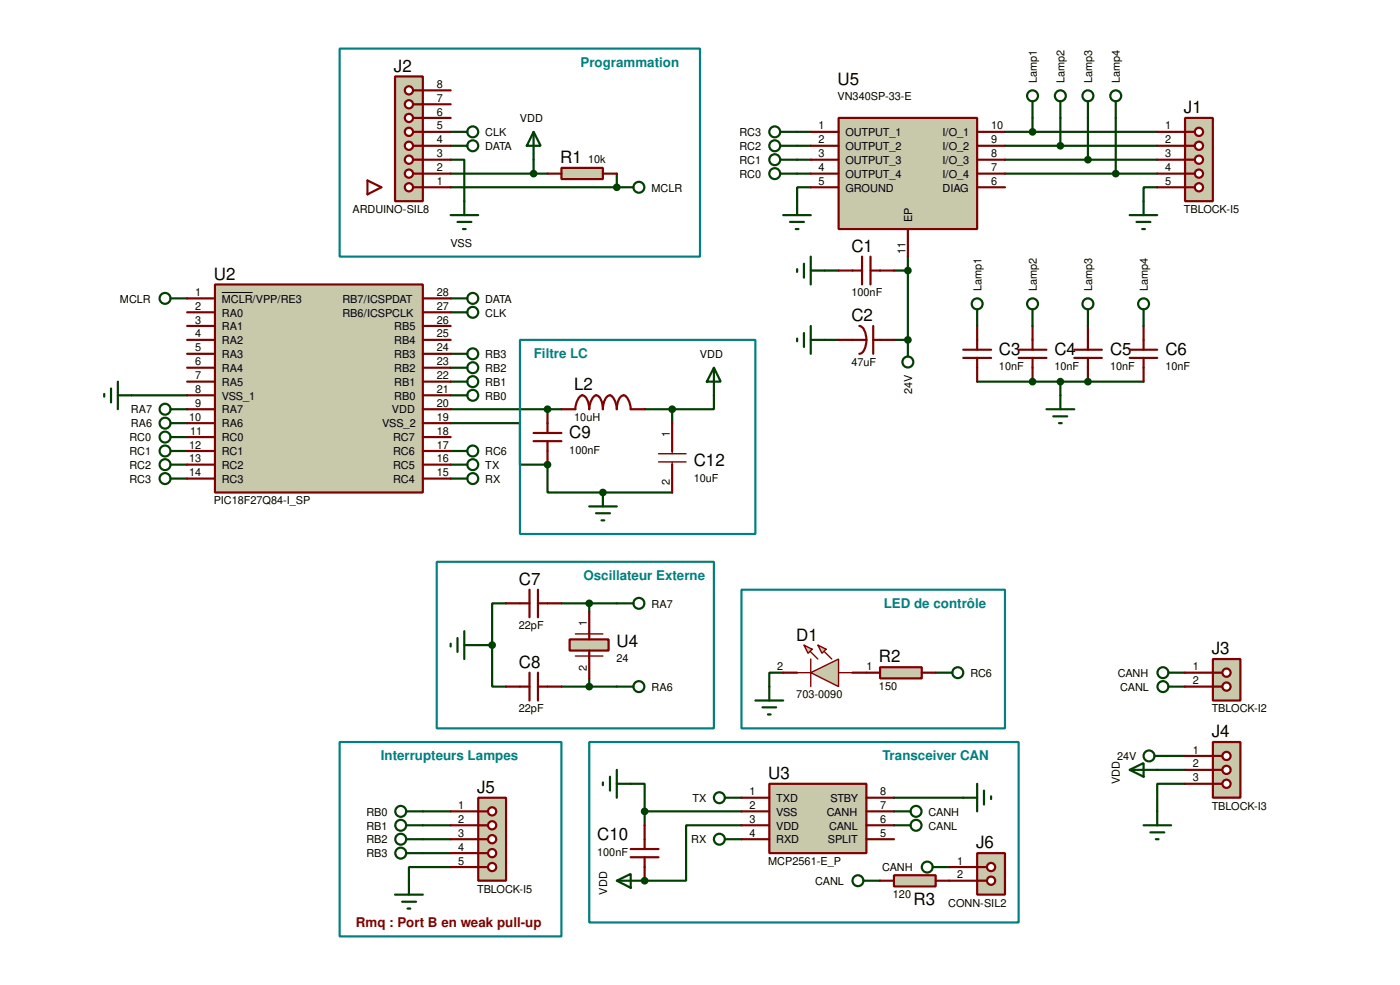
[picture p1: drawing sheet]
<svg xmlns="http://www.w3.org/2000/svg" width="257mm" height="180mm" viewBox="0 0 257 180" stroke-linecap="round" stroke-linejoin="round" font-family="sans-serif">
<g fill="none" stroke="#004000" stroke-width=".4">
<path d="M82.6 29.3h2.5v7.6M82.6 31.8h17.8M97.8 24.2l1.3 2.5h-2.6zM97.8 24.2v7.6M113.1 31.8v2.5h-30.5M146.1 31.8h2.5M146.1 24.2h2.5M146.1 26.7h2.5M146.1 29.3h2.5M148.6 34.3h-2.5v2.6M184.2 31.8h27.9M184.2 24.2h27.9"/>
<path d="M184.2 26.7h27.9M184.2 29.3h27.9M189.3 21.6v2.6M194.4 21.6v5.1M199.4 21.6v7.7M204.5 21.6v10.2M212.1 34.3h-2.5v2.6M151.2 49.6h2.5M163.9 49.6h2.5M166.4 47v15.3h-2.5M24.2 72.4h10.1M82.6 77.5h12.7v7.6h5.1v5.1h22.8"/>
<path d="M82.6 75h20.3M118.2 75h5M123.2 75v2.5M130.9 72.4v2.6h-7.7M151.2 62.3h2.5M179.1 69.9h30.5M194.4 69.9v2.5M87.7 118.2h2.5M90.2 118.2v7.6h2.6M92.8 110.5h-2.6v7.7M102.9 110.5h10.2M108 110.5v1.5"/>
<path d="M102.9 125.8h10.2M108 124.2v1.6M143.6 123.2h-2.6v2.6M214.7 138.5h2.5M77.5 148.6h5.1M77.5 151.2h5.1M77.5 153.7h5.1M77.5 156.3h5.1M82.6 158.8h-7.6v2.5M115.6 143.6h2.6v5M118.2 148.6h17.7M118.2 148.6v2.6"/>
<path d="M135.9 151.2h-10.1v10.1h-7.6M163.9 146.1h12.7M212.1 141h5.1M217.2 143.6h-5.1v5"/>
</g>
<path d="M102.9 30.7h7.6v2.1h-7.6z" fill-rule="evenodd" fill="#c8c8aa" stroke="#800000" stroke-width=".4"/>
<g fill="none" stroke="#800000" stroke-width=".4">
<path d="M67.4 33l2.5 1.3-2.5 1.3zM100.4 31.8h2.5M110.5 31.8h2.6M153.7 49.6h4.3M157.5 59.7a2.37 2.37 0 0 1 1.3 2.6M158 47v5.1M159.6 47v5.1M159.6 49.6h4.3M160 59.7v5.1M179.1 59.7v4.3M189.3 59.7v4.3M199.4 59.7v4.3"/>
<path d="M209.6 59.7v4.3M153.7 62.3h5.1M158.8 62.3a2.33 2.33 0 0 1-1.3 2.5M160 62.3h3.9M176.6 65.6h5.1M176.6 64h5.1M179.1 65.6v4.3M186.7 65.6h5.1M186.7 64h5.1M189.3 65.6v4.3M196.9 65.6h5.1M196.9 64h5.1"/>
<path d="M199.4 65.6v4.3M207.1 65.6h5M207.1 64h5M209.6 65.6v4.3"/>
</g>
<g fill="none" stroke="#004000" stroke-width=".4">
<path d="M82.6 39.4h5.1M85.1 36.9v2.5M83.8 40.6h2.6M84.9 42h.5M146.1 49.3v.5M147.3 48.3v2.5M148.6 49.6h2.6M148.6 47v5.1M148.6 59.7v5.1M19.1 72.2v.5M20.3 71.1v2.6M21.6 72.4h2.6"/>
<path d="M21.6 69.9v5.1M82.6 72.4h3.1M82.6 69.9h3.1M82.6 67.4h3.1M82.6 64.8h3.1M130.9 67.4l1.2 2.5h-2.6zM130.9 67.4v5M146.1 62v.5M147.3 61v2.5M148.6 62.3h2.6M191.8 75h5.1M193 76.2h2.6"/>
<path d="M194.1 77.5h.5M194.4 72.4v2.6M31.2 80.1h3.1M31.2 82.6h3.1M31.2 85.1h3.1M31.2 87.7h3.1M74.4 148.6h3.1M74.4 151.2h3.1M74.4 153.7h3.1M74.4 156.3h3.1M110.5 143.3v.5M111.8 142.2v2.6"/>
<path d="M113.1 143.6h2.5M113.1 141v5.1M176.6 146.1h2.5M179.1 143.6v5M180.3 144.8v2.5M181.7 145.9v.5M113.1 161.3l2.5-1.3v2.6zM113.1 161.3h5.1"/>
<circle cx="86.7" cy="64.8" r="1"/>
<circle cx="86.7" cy="69.9" r="1"/>
<circle cx="86.7" cy="67.3" r="1"/>
<circle cx="86.7" cy="72.4" r="1"/>
<circle cx="30.2" cy="87.7" r="1"/>
<circle cx="30.2" cy="82.6" r="1"/>
<circle cx="30.2" cy="80" r="1"/>
<circle cx="30.2" cy="85.1" r="1"/>
<circle cx="73.4" cy="151.2" r="1"/>
<circle cx="73.5" cy="153.7" r="1"/>
<circle cx="73.5" cy="156.2" r="1"/>
<circle cx="73.5" cy="148.6" r="1"/>
</g>
<g fill="#004000" stroke="#004000" stroke-width=".4">
<circle cx="189.3" cy="69.9" r=".5"/>
<circle cx="199.4" cy="69.9" r=".5"/>
<circle cx="194.4" cy="69.9" r=".5"/>
</g>
<path d="M217.2 21.6h5.1v15.3h-5.1z" fill-rule="evenodd" fill="#c8c8aa" stroke="#800000" stroke-width=".4"/>
<path d="M217.2 24.2h1.8" fill="none" stroke="#800000" stroke-width=".4"/>
<circle cx="219.7" cy="24.2" r=".75" fill="#feffff" stroke="#800000" stroke-width=".4"/>
<path d="M217.2 26.7h1.8" fill="none" stroke="#800000" stroke-width=".4"/>
<circle cx="219.7" cy="26.7" r=".75" fill="#feffff" stroke="#800000" stroke-width=".4"/>
<path d="M217.2 29.3h1.8" fill="none" stroke="#800000" stroke-width=".4"/>
<circle cx="219.7" cy="29.3" r=".75" fill="#feffff" stroke="#800000" stroke-width=".4"/>
<path d="M217.2 31.8h1.8" fill="none" stroke="#800000" stroke-width=".4"/>
<circle cx="219.7" cy="31.8" r=".75" fill="#feffff" stroke="#800000" stroke-width=".4"/>
<path d="M217.2 34.3h1.8" fill="none" stroke="#800000" stroke-width=".4"/>
<circle cx="219.7" cy="34.3" r=".75" fill="#feffff" stroke="#800000" stroke-width=".4"/>
<path d="M212.1 24.2h5.1M212.1 26.7h5.1M212.1 29.3h5.1M212.1 31.8h5.1M212.1 34.3h5.1" fill="none" stroke="#800000" stroke-width=".4"/>
<path d="M207.1 39.4h5M209.6 36.9v2.5M208.3 40.6h2.5M209.4 42h.5M207.1 141l2.5-1.3v2.5zM207.1 141h5M209.6 151.2h5.1M210.8 152.4h2.6M211.9 153.7h.5M212.1 148.6v2.6" fill="none" stroke="#004000" stroke-width=".4"/>
<path d="M222.3 135.9h5.1v10.2h-5.1z" fill-rule="evenodd" fill="#c8c8aa" stroke="#800000" stroke-width=".4"/>
<path d="M222.3 138.5h1.7" fill="none" stroke="#800000" stroke-width=".4"/>
<circle cx="224.8" cy="138.4" r=".75" fill="#feffff" stroke="#800000" stroke-width=".4"/>
<path d="M222.3 141h1.7" fill="none" stroke="#800000" stroke-width=".4"/>
<circle cx="224.8" cy="141" r=".75" fill="#feffff" stroke="#800000" stroke-width=".4"/>
<path d="M222.3 143.6h1.7" fill="none" stroke="#800000" stroke-width=".4"/>
<circle cx="224.8" cy="143.6" r=".75" fill="#feffff" stroke="#800000" stroke-width=".4"/>
<path d="M92.8 110.5h4.2M97 108v5.1M98.6 108v5.1M98.6 110.5h4.3M92.8 125.8h4.2M97 123.2v5.1M98.6 123.2v5.1M98.6 125.8h4.3M217.2 138.5h5.1M217.2 141h5.1M217.2 143.6h5.1" fill="none" stroke="#800000" stroke-width=".4"/>
<g fill="none" stroke="#004000" stroke-width=".4">
<path d="M31.2 75h3.1M31.2 77.5h3.1M82.6 85.1h3.1M82.6 87.7h3.1M82.6 117.9v.5M83.8 116.8v2.6M85.1 118.2h2.6M85.1 115.6v5.1M113.1 110.5h3M113.1 125.8h3M214.1 125.8h3.1M214.1 123.2h3.1"/>
<path d="M132.8 153.7h3.1M132.8 146.1h3.1"/>
<circle cx="30.2" cy="75" r="1"/>
<circle cx="30.2" cy="77.5" r="1"/>
<circle cx="86.6" cy="87.7" r="1"/>
<circle cx="86.7" cy="85.1" r="1"/>
<circle cx="117.1" cy="110.5" r="1"/>
<circle cx="117.1" cy="125.8" r="1"/>
<circle cx="213.1" cy="125.8" r="1"/>
<circle cx="213.2" cy="123.2" r="1"/>
<circle cx="131.8" cy="153.7" r="1"/>
<circle cx="131.8" cy="146.1" r="1"/>
</g>
<circle cx="90.2" cy="118.2" r=".5" fill="#004000" stroke="#004000" stroke-width=".4"/>
<path d="M222.3 120.7h5.1v7.6h-5.1z" fill-rule="evenodd" fill="#c8c8aa" stroke="#800000" stroke-width=".4"/>
<path d="M222.3 123.2h1.7" fill="none" stroke="#800000" stroke-width=".4"/>
<circle cx="224.8" cy="123.2" r=".75" fill="#feffff" stroke="#800000" stroke-width=".4"/>
<path d="M222.3 125.8h1.7" fill="none" stroke="#800000" stroke-width=".4"/>
<circle cx="224.8" cy="125.7" r=".75" fill="#feffff" stroke="#800000" stroke-width=".4"/>
<path d="M217.2 123.2h5.1M217.2 125.8h5.1" fill="none" stroke="#800000" stroke-width=".4"/>
<g fill="none" stroke="#004000" stroke-width=".4">
<path d="M163.9 151.2h3M163.9 148.6h3"/>
<circle cx="167.9" cy="151.2" r="1"/>
<circle cx="167.9" cy="148.6" r="1"/>
</g>
<path d="M141 143.6h17.8v12.7h-17.8z" fill-rule="evenodd" fill="#c8c8aa" stroke="#800000" stroke-width=".4"/>
<g fill="none" stroke="#800000" stroke-width=".4">
<path d="M97.8 79.3h5.1M100.4 75v4.3M97.8 80.8h5.1M100.4 80.8v4.3M115.6 157h5.1M115.6 155.5h5.1M118.2 151.2v4.3M118.2 157v4.3M135.9 146.1h5.1M135.9 148.6h5.1M135.9 151.2h5.1M135.9 153.7h5.1"/>
<path d="M158.8 146.1h5.1M158.8 148.6h5.1M158.8 151.2h5.1M158.8 153.7h5.1"/>
</g>
<g fill="#004000" stroke="#004000" stroke-width=".4">
<circle cx="118.2" cy="161.3" r=".5"/>
<circle cx="118.2" cy="148.6" r=".5"/>
</g>
<path d="M87.7 146.1h5.1v15.2h-5.1z" fill-rule="evenodd" fill="#c8c8aa" stroke="#800000" stroke-width=".4"/>
<path d="M87.7 148.6h1.7" fill="none" stroke="#800000" stroke-width=".4"/>
<circle cx="90.2" cy="148.6" r=".75" fill="#feffff" stroke="#800000" stroke-width=".4"/>
<path d="M87.7 151.2h1.7" fill="none" stroke="#800000" stroke-width=".4"/>
<circle cx="90.2" cy="151.1" r=".75" fill="#feffff" stroke="#800000" stroke-width=".4"/>
<path d="M87.7 153.7h1.7" fill="none" stroke="#800000" stroke-width=".4"/>
<circle cx="90.2" cy="153.7" r=".75" fill="#feffff" stroke="#800000" stroke-width=".4"/>
<path d="M87.7 156.3h1.7" fill="none" stroke="#800000" stroke-width=".4"/>
<circle cx="90.2" cy="156.3" r=".75" fill="#feffff" stroke="#800000" stroke-width=".4"/>
<path d="M87.7 158.8h1.7" fill="none" stroke="#800000" stroke-width=".4"/>
<circle cx="90.2" cy="158.8" r=".75" fill="#feffff" stroke="#800000" stroke-width=".4"/>
<path d="M82.6 148.6h5.1M82.6 151.2h5.1M82.6 153.7h5.1M82.6 156.3h5.1M82.6 158.8h5.1" fill="none" stroke="#800000" stroke-width=".4"/>
<g fill="none" stroke="#004000" stroke-width=".4">
<path d="M189.3 18.5v3.1M194.4 18.5v3.1M199.4 18.5v3.1M204.5 18.5v3.1M166.4 62.3v3M211.6 138.5h3.1M72.4 163.9h5.1M73.7 165.1h2.5M74.7 166.4h.5M75 161.3v2.6"/>
<circle cx="189.3" cy="17.5" r="1"/>
<circle cx="194.3" cy="17.6" r="1"/>
<circle cx="199.4" cy="17.6" r="1"/>
<circle cx="204.5" cy="17.6" r="1"/>
<circle cx="166.4" cy="66.3" r="1"/>
<circle cx="210.6" cy="138.5" r="1"/>
</g>
<path d="M104.4 117.1h7.1v2h-7.1z" fill-rule="evenodd" fill="#c8c8aa" stroke="#800000" stroke-width=".4"/>
<path d="M105.5 116.1h5M108 115.6v.5M147.3 118.2l2.6 2.5M149.9 118.2l2.5 2.5M105.5 120.1h5M108 120.1v.6M146.1 123.2h2.5M148.6 120.7v5.1M153.7 123.2h2.6" fill="none" stroke="#800000" stroke-width=".25"/>
<path d="M108 112v5.1M108 119.1v5.1" fill="none" stroke="#800000" stroke-width=".4"/>
<g fill="#c8c8aa" stroke="#800000" stroke-width=".25">
<path d="M148.6 123.2l5.1-2.5v5.1z"/>
<path d="M147.3 118.2l1.6 .7-.8 .7z"/>
<path d="M149.9 118.2l1.5 .7-.8 .7z"/>
</g>
<path d="M143.6 123.2h2.5M156.3 123.2h2.5" fill="none" stroke="#800000" stroke-width=".4"/>
<g fill="none" stroke="#004000" stroke-width=".4">
<path d="M138.5 128.3h5.1M139.7 129.5h2.5M140.8 130.9h.5M141 125.8v2.5M171.5 123.2h3.1"/>
<circle cx="175.6" cy="123.2" r="1"/>
</g>
<path d="M161.3 122.2h7.7v2h-7.7z" fill-rule="evenodd" fill="#c8c8aa" stroke="#800000" stroke-width=".4"/>
<path d="M102.9 75h2.6a2.75 2.75 0 0 1 1.2-2.6 2.37 2.37 0 0 1 1.3 2.6 2.75 2.75 0 0 1 1.2-2.6 1.5 1.5 0 0 1 1.1 1.3l.2 1.3a2.37 2.37 0 0 1 1.3-2.6 2.75 2.75 0 0 1 1.3 2.6 3.2 3.2 0 0 1 .9-2.5l.3-.1a2.75 2.75 0 0 1 1.3 2.6h2.6M123.2 77.5v5.1M123.2 85.1v5.1M158.8 123.2h2.5M169 123.2h2.5" fill="none" stroke="#800000" stroke-width=".4"/>
<g fill="none" stroke="#004000" stroke-width=".4">
<path d="M82.6 24.2h3.1M82.6 26.7h3.1M113.1 34.3h3M31.2 54.7h3.1M82.6 57.2h3.1M82.6 82.6h3.1M108 92.8h5.1M109.2 94h2.6M110.3 95.3h.5M110.5 90.2v2.6"/>
<circle cx="86.6" cy="24.2" r="1"/>
<circle cx="86.7" cy="26.7" r="1"/>
<circle cx="117.1" cy="34.3" r="1"/>
<circle cx="30.2" cy="54.6" r="1"/>
<circle cx="86.7" cy="57.2" r="1"/>
<circle cx="86.7" cy="82.6" r="1"/>
</g>
<g fill="#004000" stroke="#004000" stroke-width=".4">
<circle cx="108" cy="125.8" r=".5"/>
<circle cx="108" cy="110.5" r=".5"/>
<circle cx="166.4" cy="62.3" r=".5"/>
<circle cx="100.4" cy="75" r=".5"/>
<circle cx="100.4" cy="85.1" r=".5"/>
<circle cx="123.2" cy="75" r=".5"/>
<circle cx="110.5" cy="90.2" r=".5"/>
</g>
<path d="M120.7 83.1h5.1M120.7 84.6h5.1M123.2 82.6v.5M123.2 84.6v.5" fill="none" stroke="#800000" stroke-width=".25"/>
<path d="M72.4 14h5.1v22.9h-5.1z" fill-rule="evenodd" fill="#c8c8aa" stroke="#800000" stroke-width=".4"/>
<path d="M75.7 34.3h1.8" fill="none" stroke="#800000" stroke-width=".4"/>
<circle cx="74.9" cy="34.3" r=".75" fill="#feffff" stroke="#800000" stroke-width=".4"/>
<path d="M75.7 31.8h1.8" fill="none" stroke="#800000" stroke-width=".4"/>
<circle cx="74.9" cy="31.8" r=".75" fill="#feffff" stroke="#800000" stroke-width=".4"/>
<path d="M75.7 29.3h1.8" fill="none" stroke="#800000" stroke-width=".4"/>
<circle cx="74.9" cy="29.3" r=".75" fill="#feffff" stroke="#800000" stroke-width=".4"/>
<path d="M75.7 26.7h1.8" fill="none" stroke="#800000" stroke-width=".4"/>
<circle cx="74.9" cy="26.7" r=".75" fill="#feffff" stroke="#800000" stroke-width=".4"/>
<path d="M75.7 24.2h1.8" fill="none" stroke="#800000" stroke-width=".4"/>
<circle cx="74.9" cy="24.2" r=".75" fill="#feffff" stroke="#800000" stroke-width=".4"/>
<path d="M75.7 21.6h1.8" fill="none" stroke="#800000" stroke-width=".4"/>
<circle cx="74.9" cy="21.6" r=".75" fill="#feffff" stroke="#800000" stroke-width=".4"/>
<path d="M75.7 19.1h1.8" fill="none" stroke="#800000" stroke-width=".4"/>
<circle cx="74.9" cy="19.1" r=".75" fill="#feffff" stroke="#800000" stroke-width=".4"/>
<path d="M75.7 16.6h1.8" fill="none" stroke="#800000" stroke-width=".4"/>
<circle cx="74.9" cy="16.6" r=".75" fill="#feffff" stroke="#800000" stroke-width=".4"/>
<path d="M77.5 19.1h5.1M77.5 16.6h5.1M77.5 34.3h5.1M77.5 31.8h5.1M77.5 29.3h5.1M77.5 26.7h5.1M77.5 24.2h5.1M77.5 21.6h5.1" fill="none" stroke="#800000" stroke-width=".4"/>
<g fill="none" stroke="#004000" stroke-width=".4">
<path d="M82.6 54.7h3.1"/>
<circle cx="86.7" cy="54.6" r="1"/>
</g>
<path d="M39.4 52.1h38.1v38.1h-38.1z" fill-rule="evenodd" fill="#c8c8aa" stroke="#800000" stroke-width=".4"/>
<g fill="none" stroke="#800000" stroke-width=".4">
<path d="M34.3 54.7h5.1M34.3 57.2h5.1M34.3 59.7h5.1M77.5 54.7h5.1M77.5 57.2h5.1M77.5 59.7h5.1M34.3 62.3h5.1M34.3 64.8h5.1M34.3 67.4h5.1M34.3 69.9h5.1M34.3 72.4h5.1M34.3 75h5.1"/>
<path d="M34.3 77.5h5.1M77.5 62.3h5.1M77.5 64.8h5.1M77.5 67.4h5.1M77.5 69.9h5.1M77.5 72.4h5.1M77.5 75h5.1M77.5 77.5h5.1M34.3 80.1h5.1M34.3 82.6h5.1M34.3 85.1h5.1M34.3 87.7h5.1"/>
<path d="M77.5 80.1h5.1M77.5 82.6h5.1M77.5 85.1h5.1M77.5 87.7h5.1"/>
</g>
<path d="M40.6 53.6h5.7" fill="none" stroke="#000" stroke-width=".18"/>
<g fill="#004000" stroke="#004000" stroke-width=".4">
<circle cx="97.8" cy="31.8" r=".5"/>
<circle cx="113.1" cy="34.3" r=".5"/>
</g>
<path d="M62.3 8.9h66v38.1h-66zM95.3 62.3h43.2v35.5h-43.2zM80.1 102.9h50.8v30.5h-50.8zM135.9 108h48.3v25.4h-48.3zM62.3 135.9h40.6v35.6h-40.6zM108 135.9h78.7v33.1h-78.7z" fill="none" stroke="#008080" stroke-width=".4"/>
<g fill="none" stroke="#004000" stroke-width=".4">
<path d="M158.2 161.3h3.1"/>
<circle cx="157.2" cy="161.3" r="1"/>
</g>
<path d="M163.9 160.3h7.6v2h-7.6z" fill-rule="evenodd" fill="#c8c8aa" stroke="#800000" stroke-width=".4"/>
<path d="M161.3 161.3h2.6M171.5 161.3h2.5" fill="none" stroke="#800000" stroke-width=".4"/>
<g fill="none" stroke="#004000" stroke-width=".4">
<path d="M170.9 158.8h3.1"/>
<circle cx="169.9" cy="158.8" r="1"/>
</g>
<path d="M179.1 156.3h5.1v7.6h-5.1z" fill-rule="evenodd" fill="#c8c8aa" stroke="#800000" stroke-width=".4"/>
<path d="M179.1 158.8h1.8" fill="none" stroke="#800000" stroke-width=".4"/>
<circle cx="181.6" cy="158.8" r=".75" fill="#feffff" stroke="#800000" stroke-width=".4"/>
<path d="M179.1 161.3h1.8" fill="none" stroke="#800000" stroke-width=".4"/>
<circle cx="181.6" cy="161.3" r=".75" fill="#feffff" stroke="#800000" stroke-width=".4"/>
<path d="M174 158.8h5.1M174 161.3h5.1" fill="none" stroke="#800000" stroke-width=".4"/>
<path d="M153.7 21.6h25.4v20.4h-25.4z" fill-rule="evenodd" fill="#c8c8aa" stroke="#800000" stroke-width=".4"/>
<path d="M148.6 24.2h5.1M148.6 26.7h5.1M148.6 29.3h5.1M148.6 31.8h5.1M148.6 34.3h5.1M179.1 24.2h5.1M179.1 26.7h5.1M179.1 29.3h5.1M179.1 31.8h5.1M179.1 34.3h5.1M166.4 42v5" fill="none" stroke="#800000" stroke-width=".4"/>
<g fill="none" stroke="#004000" stroke-width=".4">
<path d="M143 24.2h3.1M143 26.7h3.1M143 29.3h3.1M143 31.8h3.1M143.6 39.4h5M146.1 36.9v2.5M144.8 40.6h2.5M145.9 42h.5M179.1 56.6v3.1M189.3 56.6v3.1M199.4 56.6v3.1M209.6 56.6v3.1"/>
<circle cx="142" cy="24.2" r="1"/>
<circle cx="142" cy="31.8" r="1"/>
<circle cx="142" cy="26.7" r="1"/>
<circle cx="142" cy="29.2" r="1"/>
<circle cx="179.1" cy="55.7" r="1"/>
<circle cx="189.3" cy="55.6" r="1"/>
<circle cx="199.4" cy="55.7" r="1"/>
<circle cx="209.6" cy="55.7" r="1"/>
</g>
<g fill="#004000" stroke="#004000" stroke-width=".4">
<circle cx="166.4" cy="49.6" r=".5"/>
<circle cx="189.3" cy="24.2" r=".5"/>
<circle cx="194.4" cy="26.7" r=".5"/>
<circle cx="199.4" cy="29.3" r=".5"/>
<circle cx="204.5" cy="31.8" r=".5"/>
</g>
<g font-size="3.1">
<text x="72.2" y="13.1">J2</text>
<text x="153.5" y="15.5">U5</text>
<text x="217" y="20.7">J1</text>
<text x="102.7" y="29.9">R1</text>
<text x="156" y="46.1">C1</text>
<text x="39.2" y="51.2">U2</text>
<text x="156" y="58.8">C2</text>
<text x="183.1" y="65">C3</text>
<text x="193.3" y="65">C4</text>
<text x="203.4" y="65">C5</text>
<text x="213.6" y="65">C6</text>
<text x="105.2" y="71.5">L2</text>
<text x="104.3" y="80.3">C9</text>
<text x="127.1" y="85.4">C12</text>
<text x="95.1" y="107.1">C7</text>
<text x="113" y="118.4">U4</text>
<text x="145.9" y="117.3">D1</text>
<text x="222.1" y="119.8">J3</text>
<text x="95.1" y="122.3">C8</text>
<text x="161.1" y="121.3">R2</text>
<text x="222.1" y="135">J4</text>
<text x="140.8" y="142.7">U3</text>
<text x="87.4" y="145.2">J5</text>
<text x="109.4" y="153.9">C10</text>
<text x="178.9" y="155.4">J6</text>
<text x="167.4" y="165.8">R3</text>
</g>
<g font-size="2.5" fill="#008080">
<text x="106.4" y="12.2">Programmation</text>
<text x="97.9" y="65.6">Filtre LC</text>
<text x="106.9" y="106.2">Oscillateur Externe</text>
<text x="162" y="111.3">LED de contrôle</text>
<text x="69.8" y="139.2">Interrupteurs Lampes</text>
<text x="161.7" y="139.2">Transceiver CAN</text>
</g>
<text font-size="2.5" fill="#800000" x="65.2" y="169.7">Rmq : Port B en weak pull-up</text>
<g font-size="2">
<text x="80" y="16.1">8</text>
<text x="190" y="15.2" transform="rotate(-90 190 15.2)">Lamp1</text>
<text x="195.1" y="15.2" transform="rotate(-90 195.1 15.2)">Lamp2</text>
<text x="200.2" y="15.2" transform="rotate(-90 200.2 15.2)">Lamp3</text>
<text x="205.3" y="15.2" transform="rotate(-90 205.3 15.2)">Lamp4</text>
<text x="80" y="23.7">5</text>
<text x="80" y="21.2">6</text>
<text x="80" y="18.7">7</text>
<text x="95.3" y="22.4">VDD</text>
<text x="150" y="23.7">1</text>
<text x="153.5" y="18.3">VN340SP-33-E</text>
<text x="181.7" y="23.7">10</text>
<text x="213.5" y="23.7">1</text>
<text x="80" y="28.8">3</text>
<text x="80" y="26.3">4</text>
<text x="88.9" y="24.9">CLK</text>
<text x="88.9" y="27.5">DATA</text>
<text x="107.8" y="29.9">10k</text>
<text x="135.6" y="24.9">RC3</text>
<text x="135.6" y="27.5">RC2</text>
<text x="150" y="26.3">2</text>
<text x="150" y="28.8">3</text>
<text x="154.9" y="24.9">OUTPUT_1</text>
<text x="154.9" y="27.5">OUTPUT_2</text>
<text x="172.8" y="24.9">I/O_1</text>
<text x="172.8" y="27.5">I/O_2</text>
<text x="181.7" y="26.3">9</text>
<text x="181.7" y="28.8">8</text>
<text x="213.5" y="26.3">2</text>
<text x="213.5" y="28.8">3</text>
<text x="80" y="33.9">1</text>
<text x="80" y="31.4">2</text>
<text x="119.4" y="35.1">MCLR</text>
<text x="135.6" y="30">RC1</text>
<text x="135.6" y="32.6">RC0</text>
<text x="150" y="31.4">4</text>
<text x="150" y="33.9">5</text>
<text x="154.9" y="30">OUTPUT_3</text>
<text x="154.9" y="32.6">OUTPUT_4</text>
<text x="154.9" y="35.1">GROUND</text>
<text x="172.8" y="30">I/O_3</text>
<text x="172.8" y="32.6">I/O_4</text>
<text x="172.8" y="35.1">DIAG</text>
<text x="181.7" y="31.4">7</text>
<text x="181.7" y="33.9">6</text>
<text x="213.5" y="31.4">4</text>
<text x="213.5" y="33.9">5</text>
<text x="64.6" y="39">ARDUINO-SIL8</text>
<text x="167.2" y="40.6" transform="rotate(-90 167.2 40.6)">EP</text>
<text x="217" y="39">TBLOCK-I5</text>
<text x="82.6" y="45.3">VSS</text>
<text x="166" y="46.5" transform="rotate(-90 166 46.5)">11</text>
<text x="179.9" y="53.3" transform="rotate(-90 179.9 53.3)">Lamp1</text>
<text x="190" y="53.3" transform="rotate(-90 190 53.3)">Lamp2</text>
<text x="200.2" y="53.3" transform="rotate(-90 200.2 53.3)">Lamp3</text>
<text x="210.4" y="53.3" transform="rotate(-90 210.4 53.3)">Lamp4</text>
<text x="22" y="55.4">MCLR</text>
<text x="35.7" y="56.8">2</text>
<text x="35.7" y="59.3">3</text>
<text x="35.7" y="54.2">1</text>
<text x="40.6" y="55.4">MCLR/VPP/RE3</text>
<text x="40.6" y="58">RA0</text>
<text x="62.8" y="55.4">RB7/ICSPDAT</text>
<text x="62.8" y="58">RB6/ICSPCLK</text>
<text x="80" y="54.2">28</text>
<text x="80" y="56.8">27</text>
<text x="80" y="59.3">26</text>
<text x="88.9" y="58">CLK</text>
<text x="88.9" y="55.4">DATA</text>
<text x="156" y="54.3">100nF</text>
<text x="35.7" y="61.8">4</text>
<text x="35.7" y="64.4">5</text>
<text x="40.6" y="60.5">RA1</text>
<text x="40.6" y="63">RA2</text>
<text x="40.6" y="65.6">RA3</text>
<text x="72.3" y="60.5">RB5</text>
<text x="72.3" y="63">RB4</text>
<text x="72.3" y="65.6">RB3</text>
<text x="80" y="61.8">25</text>
<text x="80" y="64.4">24</text>
<text x="88.9" y="65.6">RB3</text>
<text x="128.3" y="65.6">VDD</text>
<text x="35.7" y="66.9">6</text>
<text x="35.7" y="69.5">7</text>
<text x="35.7" y="72">8</text>
<text x="40.6" y="68.1">RA4</text>
<text x="40.6" y="70.7">RA5</text>
<text x="72.3" y="68.1">RB2</text>
<text x="72.3" y="70.7">RB1</text>
<text x="80" y="66.9">23</text>
<text x="80" y="69.5">22</text>
<text x="80" y="72">21</text>
<text x="88.9" y="70.7">RB1</text>
<text x="88.9" y="68.1">RB2</text>
<text x="156" y="67">47uF</text>
<text x="183.1" y="67.8">10nF</text>
<text x="193.3" y="67.8">10nF</text>
<text x="203.4" y="67.8">10nF</text>
<text x="213.6" y="67.8">10nF</text>
<text x="24" y="75.7">RA7</text>
<text x="34.6" y="77.1">10</text>
<text x="35.7" y="74.5">9</text>
<text x="40.6" y="73.2">VSS_1</text>
<text x="40.6" y="75.7">RA7</text>
<text x="71.8" y="75.7">VDD</text>
<text x="72.3" y="73.2">RB0</text>
<text x="80" y="74.5">20</text>
<text x="80" y="77.1">19</text>
<text x="88.9" y="73.2">RB0</text>
<text x="105.2" y="77.1">10uH</text>
<text x="167.2" y="72.1" transform="rotate(-90 167.2 72.1)">24V</text>
<text x="23.8" y="80.8">RC0</text>
<text x="23.8" y="83.4">RC1</text>
<text x="24" y="78.3">RA6</text>
<text x="34.6" y="82.2">12</text>
<text x="34.9" y="79.6">11</text>
<text x="40.6" y="78.3">RA6</text>
<text x="40.6" y="80.8">RC0</text>
<text x="40.6" y="83.4">RC1</text>
<text x="70.1" y="78.3">VSS_2</text>
<text x="72.1" y="80.8">RC7</text>
<text x="72.1" y="83.4">RC6</text>
<text x="80" y="79.6">18</text>
<text x="80" y="82.2">17</text>
<text x="88.9" y="83.4">RC6</text>
<text x="104.3" y="83.1">100nF</text>
<text x="122.8" y="80.1" transform="rotate(-90 122.8 80.1)">1</text>
<text x="23.8" y="85.9">RC2</text>
<text x="23.8" y="88.4">RC3</text>
<text x="34.6" y="84.7">13</text>
<text x="34.6" y="87.2">14</text>
<text x="40.6" y="85.9">RC2</text>
<text x="40.6" y="88.4">RC3</text>
<text x="72.1" y="85.9">RC5</text>
<text x="72.1" y="88.4">RC4</text>
<text x="80" y="84.7">16</text>
<text x="80" y="87.2">15</text>
<text x="88.9" y="85.9">TX</text>
<text x="88.9" y="88.4">RX</text>
<text x="122.8" y="88.8" transform="rotate(-90 122.8 88.8)">2</text>
<text x="127.1" y="88.2">10uF</text>
<text x="39.2" y="92.4">PIC18F27Q84-I_SP</text>
<text x="119.4" y="111.3">RA7</text>
<text x="95.1" y="115.2">22pF</text>
<text x="107.6" y="114.6" transform="rotate(-90 107.6 114.6)">1</text>
<text x="107.6" y="122.8" transform="rotate(-90 107.6 122.8)">2</text>
<text x="113" y="121.3">24</text>
<text x="142.4" y="122.8">2</text>
<text x="158.8" y="122.8">1</text>
<text x="177.8" y="124">RC6</text>
<text x="204.9" y="124">CANH</text>
<text x="218.6" y="122.8">1</text>
<text x="218.6" y="125.3">2</text>
<text x="95.1" y="130.5">22pF</text>
<text x="119.4" y="126.5">RA6</text>
<text x="145.9" y="127.9">703-0090</text>
<text x="161.1" y="126.4">150</text>
<text x="205.3" y="126.5">CANL</text>
<text x="222.1" y="130.5">TBLOCK-I2</text>
<text x="204.8" y="139.2">24V</text>
<text x="205.3" y="143.5" transform="rotate(-90 205.3 143.5)">VDD</text>
<text x="218.6" y="138">1</text>
<text x="218.6" y="140.6">2</text>
<text x="218.6" y="143.1">3</text>
<text x="67.2" y="149.4">RB0</text>
<text x="84" y="148.2">1</text>
<text x="126.9" y="146.9">TX</text>
<text x="137.3" y="145.7">1</text>
<text x="137.3" y="148.2">2</text>
<text x="142.2" y="146.9">TXD</text>
<text x="142.2" y="149.4">VSS</text>
<text x="151.5" y="149.4">CANH</text>
<text x="152.2" y="146.9">STBY</text>
<text x="161.3" y="145.7">8</text>
<text x="161.3" y="148.2">7</text>
<text x="170.2" y="149.4">CANH</text>
<text x="222.1" y="148.3">TBLOCK-I3</text>
<text x="67.2" y="151.9">RB1</text>
<text x="67.2" y="154.5">RB2</text>
<text x="84" y="150.7">2</text>
<text x="84" y="153.3">3</text>
<text x="84" y="155.8">4</text>
<text x="126.7" y="154.5">RX</text>
<text x="137.3" y="150.7">3</text>
<text x="137.3" y="153.3">4</text>
<text x="142.2" y="151.9">VDD</text>
<text x="142.2" y="154.5">RXD</text>
<text x="151.8" y="154.5">SPLIT</text>
<text x="152" y="151.9">CANL</text>
<text x="161.3" y="150.7">6</text>
<text x="161.3" y="153.3">5</text>
<text x="170.2" y="151.9">CANL</text>
<text x="67.2" y="157">RB3</text>
<text x="84" y="158.4">5</text>
<text x="109.4" y="156.7">100nF</text>
<text x="140.8" y="158.4">MCP2561-E_P</text>
<text x="161.7" y="159.6">CANH</text>
<text x="175.4" y="158.4">1</text>
<text x="175.4" y="160.9">2</text>
<text x="87.4" y="163.5">TBLOCK-I5</text>
<text x="111.3" y="163.8" transform="rotate(-90 111.3 163.8)">VDD</text>
<text x="149.4" y="162.1">CANL</text>
<text x="163.6" y="164.5">120</text>
<text x="173.8" y="166">CONN-SIL2</text>
</g>
</svg>
